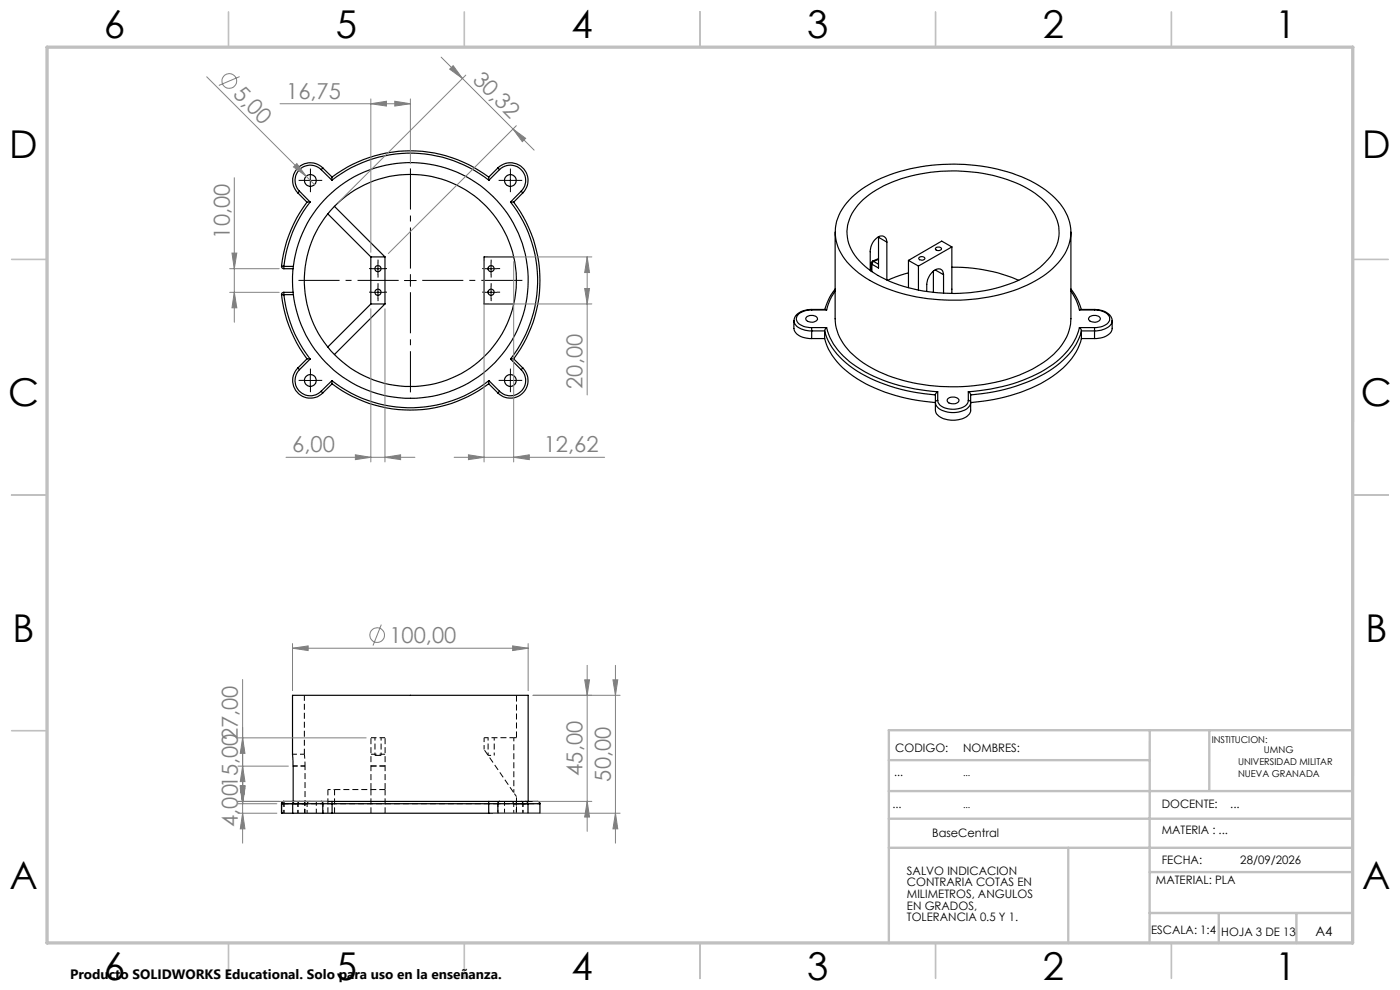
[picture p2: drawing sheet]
<svg xmlns="http://www.w3.org/2000/svg" width="297mm" height="210mm" viewBox="0 0 297 210" stroke-linecap="round" stroke-linejoin="round" font-family="sans-serif">
<g fill="none" stroke="#c0c0c0" stroke-width=".35">
<path d="M48.5 2.5v7.5M98.5 2.5v7.5M148.5 2.5v7.5M198.5 2.5v7.5M248.5 2.5v7.5M2.5 55h7.5M287 55h7.5M2.5 105h7.5M287 105h7.5M2.5 155h7.5M48.5 200v7.5M98.5 200v7.5"/>
<path d="M148.5 200v7.5M198.5 200v7.5M248.5 200v7.5"/>
</g>
<path d="M243.9 154.9v45.1M256.5 154.9v12.7M287 154.9h-98.4v45.1M188.6 173.7h98.3M188.6 179.8h98.3M188.6 167.8h98.3M188.6 161.2h55.3M226.6 179.8v20.2M243.9 193.7h43M243.9 185h43M258.6 193.7v6.3M275 193.7v6.3" fill="none" stroke="#c0c0c0" stroke-width=".5"/>
<path d="M10 10h277l-.1 190h-276.9z" fill="none" stroke="#c0c0c0" stroke-width=".7"/>
<path d="M109 156.5h.6M59.7 170.5h.5M60.2 170v.5M60.2 170.5v-.5M60.2 170.5h-.5M62.2 170.5l.1-.5M62.2 170v.5M69.6 167.5v5M71 167.5v5M78.7 167.5v5M81.7 167.5h-10.7M81.7 167.5v5" fill="none" stroke="#000" stroke-width=".21" stroke-dasharray="1.3 .6" stroke-linecap="butt"/>
<g fill="none" stroke="#000" stroke-width=".21" stroke-dasharray="1.3 .6" stroke-dashoffset=".3" stroke-linecap="butt">
<path d="M64.6 160l.1 2.5M64.6 160h-2.5M102.7 156.5v2.5M109 156.5h-6.3M62.2 162.5h2.5M63.2 170.5l.1-.4 .3-.1M63.6 170l-.3 .1-.1 .4M64.6 170v2.5M67.1 172.5v-2.5M68.5 170.5l-.1-.4-.2-.1M79.5 160.2h.7M80.2 160.2h.6"/>
<path d="M106 170l-.3 .1-.1 .4M107 170v2.5M109.5 172.5v-2.5M110.6 170l.2 .1 .1 .4"/>
</g>
<path d="M59.7 172.5v-2M60.2 172.5v-2M60.2 170.5v2M63.2 170.5v2M65.2 170.5v2M68.5 170.5v2M103.6 160.2h1.2M105.6 170.5v2M109 172.5v-2M110.9 170.5v2" fill="none" stroke="#000" stroke-width=".21" stroke-dasharray="1.3 .6" stroke-dashoffset=".6" stroke-linecap="butt"/>
<path d="M62.1 170.5h1.1M65.8 170l-.4 .1-.2 .4M108.3 170l.5 .1 .2 .4M109 168.2v-11.7M109.6 169l-.6-.8M110.9 170.5h1.1" fill="none" stroke="#000" stroke-width=".21" stroke-dasharray="1.3 .6" stroke-dashoffset=".5" stroke-linecap="butt"/>
<path d="M79.5 156.5v3.7M103.5 156.5v3.7M63.2 170.5h-1.1h6.4M69.6 167.5h1.4M80.8 160.2v-3.7M104.8 160.2v-3.7M105.6 170.5h6.4h-1.1M109 170.5h5.6" fill="none" stroke="#000" stroke-width=".21" stroke-dasharray="1.3 .6" stroke-dashoffset=".7" stroke-linecap="butt"/>
<path d="M59.7 170.5l.2-.4 .3-.1M64.7 162.5v10" fill="none" stroke="#000" stroke-width=".21" stroke-dasharray="1.3 .6" stroke-dashoffset=".4" stroke-linecap="butt"/>
<path d="M60.2 170.5h2M62.2 170.5h-2M63.2 170.5h2M65.2 170.5h-2M68.5 170.5h2M103.7 170.5h1.9M109 170.5h1.9M110.9 170.5h-1.9" fill="none" stroke="#000" stroke-width=".21" stroke-dasharray="1.3 .6" stroke-dashoffset="1" stroke-linecap="butt"/>
<path d="M102.7 159l6.3 9.2M59.7 170.5h5.5M109.6 172.5v-3.5" fill="none" stroke="#000" stroke-width=".21" stroke-dasharray="1.3 .6" stroke-dashoffset="-.2" stroke-linecap="butt"/>
<path d="M64.6 147.5v12.5M81.7 156.5h-3M81.7 160h-3M65.2 170.5h-3.1M78.7 162.5h3M112 170.5h-3" fill="none" stroke="#000" stroke-width=".21" stroke-dasharray="1.3 .6" stroke-dashoffset=".1" stroke-linecap="butt"/>
<path d="M78.7 156.5v11M109.6 156.5v-9M81.7 167.5v-11" fill="none" stroke="#000" stroke-width=".21" stroke-dasharray="1.3 .6" stroke-dashoffset="-.1" stroke-linecap="butt"/>
<path d="M70.5 170.5h33.2" fill="none" stroke="#000" stroke-width=".21" stroke-dasharray="1.3 .6" stroke-dashoffset=".2" stroke-linecap="butt"/>
<g fill="none" stroke="#000" stroke-width=".25">
<path d="M68.1 36a3.2 3.2 0 0 0-4.6 0 3.2 3.2 0 0 0 0 4.6M68.1 36l2.3 2.2M68.5 35.6l-.4 .4M68.5 35.6a3.7 3.7 0 0 0-5.3 0 3.7 3.7 0 0 0 0 5.3M68.5 35.6l1.9 2M70.4 38.2a27 27 0 0 1 33.3 0M70.4 37.6v.6M70.4 37.6a27.6 27.6 0 0 1 33.3 0M103.7 37.6v.6M105.6 35.6l.4 .4M105.6 35.6a3.7 3.7 0 0 1 5.3 0 3.7 3.7 0 0 1 0 5.3M105.6 35.6l-1.9 2"/>
<path d="M106 36a3.2 3.2 0 0 1 4.5 0 3.2 3.2 0 0 1 .1 4.6M106 36l-2.3 2.2M59.7 56.4l.5 .1M59.7 56.4a.49 .49 0 0 0 .5 .6M60.2 56.5v.5M60.2 56.5h2M60.2 57h2M63.2 40.9l1.9 2M63.5 40.6l-.3 .3M63.5 40.6l2.3 2.3M65.1 42.9a27.6 27.6 0 0 0-5.4 13.5M65.8 42.9h-.7"/>
<path d="M65.8 42.9a26.8 26.8 0 0 0-5.6 13.6M69.5 45.4l9.2 9.1M70.9 43.8l10.8 10.7M78.7 54.5h3M78.7 54.5v10M81.7 54.5v10M103.5 56.9v.2M108.3 42.9h.7M108.3 42.9a27 27 0 0 1 0 33.3M109 42.9a27.6 27.6 0 0 1 0 33.2M109 54.5h-6.3v10h6.3M110.6 40.6l.3 .3"/>
<path d="M110.6 40.6l-2.3 2.3M110.9 40.9l-1.9 2M177.2 49.2v18.4a11.5 11.5 0 0 0 5.2 8.8 34.7 34.7 0 0 0 21.7 5.6 32.7 32.7 0 0 0 18.1-5.7 11.3 11.3 0 0 0 5-8.7v-18.4M180.7 41.9a27.6 27.6 0 0 1 14.6-6.5 39 39 0 0 1 24.1 3.4 14.3 14.3 0 0 1 7.5 8.3 9.5 9.5 0 0 1-3 9.2 26.9 26.9 0 0 1-15.4 6.9 38.7 38.7 0 0 1-24-3.7 13.6 13.6 0 0 1-7.1-8.5 9.9 9.9 0 0 1 3.3-9.1zM182.6 42.9a25.6 25.6 0 0 1 14.8-6.4 34 34 0 0 1 21.5 4 11.9 11.9 0 0 1 5.7 7.6 8.9 8.9 0 0 1-3.4 8.1 26.6 26.6 0 0 1-15.4 5.9 33.3 33.3 0 0 1-20.3-4.1 10.9 10.9 0 0 1-5.8-8.3 9 9 0 0 1 2.9-6.8zM184.8 55.9l.2 .1M184.8 55.9v1.6M185 56v1.6M185.1 55.4h.2M185.3 55.4l-.3 .6M185.3 55.4l1.1 .6M186.3 50.2l.1 .1"/>
<path d="M186.4 54.8l-1.4 .7-.2 .4M186.4 55l-1.1 .4M186.4 50.3v6.6l-1.4-.9M186.4 50.3l1.7 1.1M188.1 51.4a1.24 1.24 0 0 0-.8-1.3 1.24 1.24 0 0 0-1.5 .6 3.8 3.8 0 0 0-1.2 2.7v4M188.1 51.4v8M192.7 57.9l-4.4 1.6M192.7 55.2v5.8M192.7 55.2l2.1 1.2M194.8 56.4v5.1M194.9 54.7a.71 .71 0 0 1 1.3 .2 .78 .78 0 0 1-1.3-.1zM198 57.5v4.5"/>
<path d="M198.4 57.2l1.8 1.1M198.6 52.5a.7 .7 0 0 1 1.1 .4 .74 .74 0 0 1-1.3-.2zM200.2 58.3a1.11 1.11 0 0 0-.6-1.2 1.11 1.11 0 0 0-1.3 .3 4 4 0 0 0-1.7 2.9v1.5M200.2 58.3v3.9M201.9 56.7a34.8 34.8 0 0 1 14.2 2.8M201.9 52.4l-2.1-1.3-7.1 4.1M201.9 52.4l-7.1 4M201.9 52.4v9.9M59.7 62.5a27.9 27.9 0 0 0 5.4 13.6M60.2 62.5a27.1 27.1 0 0 0 5.6 13.7M60.2 62.5h-.5M60.2 62a.44 .44 0 0 0-.5 .5"/>
<path d="M60.2 62v.5M60.2 62.5h2M60.2 62h2M63.2 78.1l.3 .3M63.2 78.1a3.7 3.7 0 0 0 0 5.2 3.7 3.7 0 0 0 5.3 .1M63.5 78.4a3.2 3.2 0 0 0 0 4.6 3.2 3.2 0 0 0 4.6 0M65.1 76.1l.7 .1M65.1 76.1l-1.9 2M65.8 76.2l-2.3 2.2M78.7 64.5h3M78.7 64.5l-9.2 9.1M81.7 64.5l-10.8 10.7"/>
<path d="M103.5 61.9v.2M108.3 76.2l2.3 2.2M109 76.1l-.7 .1M109 76.1l1.9 2M110.6 78.4a3.2 3.2 0 0 1 0 4.6 3.2 3.2 0 0 1-4.6 0M110.9 78.1l-.3 .3M110.9 78.1a3.7 3.7 0 0 1 0 5.3 3.7 3.7 0 0 1-5.3 0M168.4 68v1.7a2.71 2.71 0 0 0 2.8 2l1 .1M168.4 68a2.57 2.57 0 0 0 2.4 2.1l1.4 .1M171.1 67.3a1.52 1.52 0 0 1 2.3 .3 1.4 1.4 0 0 1-1.2 .8 1.4 1.4 0 0 1-1.3-.9zM172.2 65.6a3.5 3.5 0 0 0-3.7 2.2v.2M172.2 65.7a3.4 3.4 0 0 0-3.2 1.5 1.67 1.67 0 0 0 1.5 2l1.7 .3"/>
<path d="M172.2 69.5v.7M172.2 65.6l3.2 .1M172.2 65.6v.1M172.2 65.7h3.2M172.2 69.5h3.2M172.2 70.2h2.7M172.2 71.8h2.7M172.2 70.2v1.6M174.9 70.2a15.2 15.2 0 0 0 7.8 9.1 37.7 37.7 0 0 0 15.7 4.5M174.9 71.8a15.2 15.2 0 0 0 7.8 9.1 37.7 37.7 0 0 0 15.7 4.5M174.9 70.2v1.6M175.4 69.5a14.4 14.4 0 0 0 7.3 8.9 36.1 36.1 0 0 0 16.2 4.7"/>
<path d="M175.4 69.5l-.5 .7M177.2 61.3l-1.2 1.8-1 2.5M177.2 61.7l-1.1 1.9-.7 2.1M227.2 61.3l1.2 1.8 1 2.5M227.2 61.7l1.1 1.9 .7 2.1M229 69.5a14.5 14.5 0 0 1-7.3 8.9 36.1 36.1 0 0 1-16.3 4.7M229 69.5l.4 .7M229 65.7h3.2M229 69.5h3.2M229.4 70.2a15.2 15.2 0 0 1-7.8 9.1 37.7 37.7 0 0 1-15.7 4.5M229.4 71.8a15.2 15.2 0 0 1-7.8 9.1 37.7 37.7 0 0 1-15.7 4.5M229.4 70.2v1.6"/>
<path d="M229.4 70.2h2.8M229.4 71.8h2.8M231.1 67.3a1.52 1.52 0 0 1 2.3 .3 1.4 1.4 0 0 1-1.2 .8 1.4 1.4 0 0 1-1.3-.9zM232.2 65.6a3.4 3.4 0 0 1 3.7 2.3v.1M232.2 65.7a3 3 0 0 1 3.2 1.8 2.21 2.21 0 0 1-2.4 1.9l-.8 .1M232.2 69.5v.7M232.2 65.6l-3.2 .1M232.2 65.6v.1M232.2 70.2v1.6M235.9 68v1.7a2.71 2.71 0 0 1-2.8 2l-.9 .1M235.9 68a2.57 2.57 0 0 1-2.3 2.1l-1.4 .1M68.1 83l.4 .4"/>
<path d="M70.4 80.7v.7M70.4 80.7a27 27 0 0 0 33.3 0M70.4 80.7l-2.3 2.3M70.4 81.4a27.6 27.6 0 0 0 33.3 0M70.4 81.4l-1.9 2M103.7 81.4l1.9 2M103.7 80.7v.7M103.7 80.7l2.3 2.3M106 83l-.4 .4M198.4 85.4a2.65 2.65 0 0 0 2.6 2 4.9 4.9 0 0 0 4.7-1.3l.2-.7M198.4 83.8v3.2a2.65 2.65 0 0 0 2.6 2 5.1 5.1 0 0 0 4.7-1.2l.2-.5v-3.5M198.9 84.9a2.5 2.5 0 0 0 2.6 1.9 3.9 3.9 0 0 0 3.8-1.4l.1-.5"/>
<path d="M198.9 84.9l-.3 .1-.2 .4M198.9 83.1l-.3 .3-.2 .4M198.9 83.1v1.8M201.1 84.6a1.58 1.58 0 0 1 2.3 .3 1.5 1.5 0 0 1-2.5 .1zM205.4 84.9l.4 .1 .1 .4M205.4 83.1l.4 .3 .1 .4M205.4 83.1v1.8M59.7 172.5h2.4M59.7 172.5h.1M59.7 170.5h2.4M59.7 170.5h.1M59.7 170.5v2"/>
<path d="M62.1 172.5h6.4M62.1 170.5h6.4M62.1 170.5v2M62.2 170l-.1-22.5h49.9v22.5M62.6 170l-.4 .1-.1 .4M62.6 170h-1.7a.79 .79 0 0 0-1.2 .5M62.6 170h5.5M68.1 170l.3 .1 .1 .4M68.1 170h2.3M68.5 170.5v2M68.5 170.5h1.9M68.5 172.5h1.9"/>
<path d="M70.4 170h33.3M70.4 170v.5M70.4 170.5h33.3M70.4 172.5h33.3M70.4 170.5v2M103.7 170.5v2M103.7 170.5h1.9M103.7 172.5h1.9M103.7 170v.5M103.7 170h2.3M105.6 172.5h6.4M105.6 170.5h6.4"/>
<path d="M105.6 170.5v2M106 170l-.3 .2-.1 .3M106 170h5.5M111.5 170l.4 .1 .1 .4M111.5 170h2.7l.3 .2v.3M112 170.5h2.5M112 170.5v2M114.5 170.5v2h-2.5"/>
<circle cx="65.8" cy="38.3" r="1.25"/>
<circle cx="108.3" cy="38.3" r="1.25"/>
<circle cx="80.2" cy="57" r=".64"/>
<circle cx="87" cy="59.5" r="25"/>
<circle cx="87" cy="59.5" r="22.5"/>
<circle cx="104.2" cy="57" r=".64"/>
<circle cx="80.2" cy="62" r=".66"/>
<circle cx="104.2" cy="62" r=".66"/>
<circle cx="65.8" cy="80.7" r="1.24"/>
<circle cx="108.3" cy="80.7" r="1.24"/>
</g>
<g fill="none" stroke="#808080" stroke-width=".21">
<path d="M43.9 16.3l22.8 22.8M50.8 16.3l-4.4 1.8M93.6 12.1l19.7 19.7M95.4 14.7l.7-.8 2 2.7zM98.8 15.9l-27.2 27.2M49.7 37.7v30.7M59.4 22h27.7M62.3 35.4l.7-.7 1.9 2.7zM78.7 22l3.3-.5v1zM78.7 21v32.5M83.7 21.5l3.4 .5-3.4 .5zM87.1 21v13.7"/>
<path d="M108.8 27.4l2.7 1.9-.7 .7zM109.5 26.7l-27.1 27.1M48.7 57h10.5M49.2 53.7h1l-.5 3.3zM102.7 55.5v42.5M103.7 54.5h21.9M109 55.5v42.5M124.6 54.5l.5 3.3h-1.1zM124.6 54.5v29.3M48.7 62h10.5M49.7 62l.5 3.3h-1zM78.7 65.5v32.5"/>
<path d="M81.7 65.5v32.5M103.7 64.5h21.9M124 61.2h1.1l-.5 3.3zM60.7 97h27.3M75.4 96.5l3.3 .5-3.3 .5zM81.7 97l3.3-.5v1zM96.3 97h32M99.4 96.5l3.3 .5-3.3 .5zM109 97l3.3-.5v1zM62.1 137.5l3.3-.5v1zM62.1 136.5v10M62.1 137.5h49.9"/>
<path d="M80.9 132.5l-1.8 4.4M108.8 137l3.2 .5-3.2 .5zM112 136.5v10M50.5 156.5h27.2M51.5 156.5l.5 3.3h-1zM51.5 144.1v34.7M113.1 147.5h18.5M124 144.2h1.1l-.5 3.3zM124.6 141.1v35.2M130 144.2h1.1l-.5 3.3zM130.6 141.1v37.7M50.5 170h18.9"/>
<path d="M50.5 172.5h8.2M50.5 170.5h8.2M50.5 162.5h10.7M51 167.2h1l-.5 3.3zM51 166.7h1l-.5 3.3zM51.5 172.5l.5 3.3h-1zM51.5 162.5l.5 3.3h-1zM104.7 172.5h26.9M113.1 170h12.5M124.6 170l.5 3.3h-1.1zM130.6 172.5l.5 3.3h-1.1z"/>
<circle cx="48.6" cy="17.2" r="1.56"/>
<circle cx="80" cy="134.7" r="1.56"/>
</g>
<path d="M84.6 59.5h-21.3M87.1 57v-21.3M89.6 59.5h21.2M87.1 62v21.2" fill="none" stroke="#000" stroke-width=".21" stroke-dasharray="15.2 1.3 1.3 1.3" stroke-dashoffset="6.5" stroke-linecap="butt"/>
<g fill="none" stroke="#000" stroke-width=".21" stroke-dasharray="15.2 1.3 1.3 1.3" stroke-linecap="butt">
<path d="M64.6 38.3h-1.2M65.9 37v-1.2M65.9 39.5v1.3M67.1 38.3h1.3M107 38.3h-1.2M108.3 37v-1.2M108.3 39.5v1.3M109.5 38.3h1.3M78.9 57h-.6M80.2 55.7v-.6M80.2 58.2v.7M81.4 57h.7"/>
<path d="M102.9 57h-.6M104.2 55.7v-.6M104.2 58.2v.7M105.4 57h.7M65.9 79.4v-1.2M78.9 62h-.6M80.2 60.7v-.6M80.2 63.2v.7M81.4 62h.7M102.9 62h-.6M104.2 60.7v-.6M104.2 63.2v.7"/>
<path d="M105.4 62h.7M108.3 79.4v-1.2M64.6 80.7h-1.2M65.9 81.9v1.3M67.1 80.7h1.3M107 80.7h-1.2M108.3 81.9v1.3M109.5 80.7h1.3"/>
</g>
<g fill="none" stroke="#000" stroke-width=".21">
<path d="M64.6 38.3h2.5M65.8 37v2.5M107 38.3h2.5M108.3 37v2.5M78.9 57h2.5M80.2 55.7v2.5M85.8 59.5h2.5M87.1 58.2v2.5M102.9 57h2.5M104.2 55.7v2.5M65.8 79.5v2.4M78.9 62h2.5"/>
<path d="M80.2 60.7v2.5M102.9 62h2.5M104.2 60.7v2.5M108.3 79.5v2.4M64.6 80.7h2.5M107 80.7h2.5"/>
</g>
<g fill="#808080">
<path d="M62.3 35.4l.7-.7 1.9 2.7z"/>
<path d="M108.8 27.4l2.7 1.9-.7 .7zM95.4 14.7l.7-.8 2 2.7z"/>
<path d="M108.8 137l3.2 .5-3.2 .5zM62.1 137.5l3.3-.5v1zM109 97l3.3-.5v1zM99.4 96.5l3.3 .5-3.3 .5zM81.7 97l3.3-.5v1zM75.4 96.5l3.3 .5-3.3 .5z"/>
<path d="M78.7 22l3.3-.5v1zM83.7 21.5l3.4 .5-3.4 .5z"/>
<path d="M124.6 170l.5 3.3h-1.1zM124 144.2h1.1l-.5 3.3zM49.2 53.7h1l-.5 3.3zM49.7 62l.5 3.3h-1z"/>
<path d="M130 144.2h1.1l-.5 3.3zM130.6 172.5l.5 3.3h-1.1zM51 167.2h1l-.5 3.3zM51.5 172.5l.5 3.3h-1zM51.5 156.5l.5 3.3h-1zM51 166.7h1l-.5 3.3zM51.5 162.5l.5 3.3h-1zM51 166.7h1l-.5 3.3zM124.6 54.5l.5 3.3h-1.1zM124 61.2h1.1l-.5 3.3z"/>
</g>
<g font-size="8.1">
<text x="22" y="8">6</text>
<text x="71.2" y="8">5</text>
<text x="121.2" y="8">4</text>
<text x="171.2" y="8">3</text>
<text x="221.2" y="8">2</text>
<text x="270.5" y="8">1</text>
<text x="2" y="33.6">D</text>
<text x="289" y="33.6">D</text>
<text x="1.7" y="86.1">C</text>
<text x="288.7" y="86.1">C</text>
<text x="2.7" y="136.1">B</text>
<text x="289.7" y="136.1">B</text>
<text x="2" y="188.6">A</text>
<text x="289" y="188.6">A</text>
<text x="22" y="208">6</text>
<text x="71.2" y="208">5</text>
<text x="121.2" y="208">4</text>
<text x="171.2" y="208">3</text>
<text x="221.2" y="208">2</text>
<text x="270.5" y="208">1</text>
</g>
<g font-size="4.7" fill="#808080">
<text x="100.1" y="17.1" transform="rotate(45 100.1 17.1)">30,32</text>
<text x="49.3" y="20.2" transform="rotate(45 49.3 20.2)">5,00</text>
<text x="60.7" y="21">16,75</text>
<text x="48.7" y="50.6" transform="rotate(-90 48.7 50.6)">10,00</text>
<text x="123.6" y="82.5" transform="rotate(-90 123.6 82.5)">20,00</text>
<text x="62" y="96">6,00</text>
<text x="115.4" y="96">12,62</text>
<text x="82.6" y="136.4">100,00</text>
<text x="123.6" y="164.6" transform="rotate(-90 123.6 164.6)">45,00</text>
<text x="129.6" y="165.8" transform="rotate(-90 129.6 165.8)">50,00</text>
<text x="50.5" y="175.4" transform="rotate(-90 50.5 175.4)">4,0015,0027,00</text>
</g>
<text font-size="2.9" x="14.9" y="207.6">Producto SOLIDWORKS Educational. Solo para uso en la enseñanza.</text>
<text font-size="2.8" x="279.1" y="198.6">A4</text>
<g font-size="2.5">
<text x="189.9" y="159.6">CODIGO:</text>
<text x="204.3" y="159.6">NOMBRES:</text>
<text x="189.7" y="164.6">...</text>
<text x="189.3" y="171.5">...</text>
<text x="246.5" y="171.5">DOCENTE:</text>
<text x="261" y="171.5">...</text>
<text x="197.8" y="177.6">BaseCentral</text>
<text x="246.5" y="176.9">MATERIA : ...</text>
<text x="192.4" y="185.6">SALVO INDICACION</text>
<text x="246.5" y="183.3">FECHA:</text>
<text x="263.1" y="183.3">28/09/2026</text>
<text x="192.4" y="188">CONTRARIA COTAS EN</text>
<text x="192.4" y="190.5">MILIMETROS, ANGULOS</text>
<text x="245.2" y="187.6">MATERIAL: PLA</text>
<text x="192.4" y="193">EN GRADOS,</text>
<text x="192.4" y="195.4">TOLERANCIA 0.5 Y 1.</text>
<text x="244.2" y="198.1">ESCALA: 1:4</text>
<text x="259.1" y="198.6">HOJA 3 DE 13</text>
</g>
<g font-size="2">
<text x="257.1" y="157.6">INSTITUCION:</text>
<text x="268.1" y="159.7">UMNG</text>
<text x="204.3" y="164.6">...</text>
<text x="262.6" y="162.2">UNIVERSIDAD MILITAR</text>
<text x="262.6" y="164.7">NUEVA GRANADA</text>
<text x="204.3" y="171.4">...</text>
</g>
</svg>
